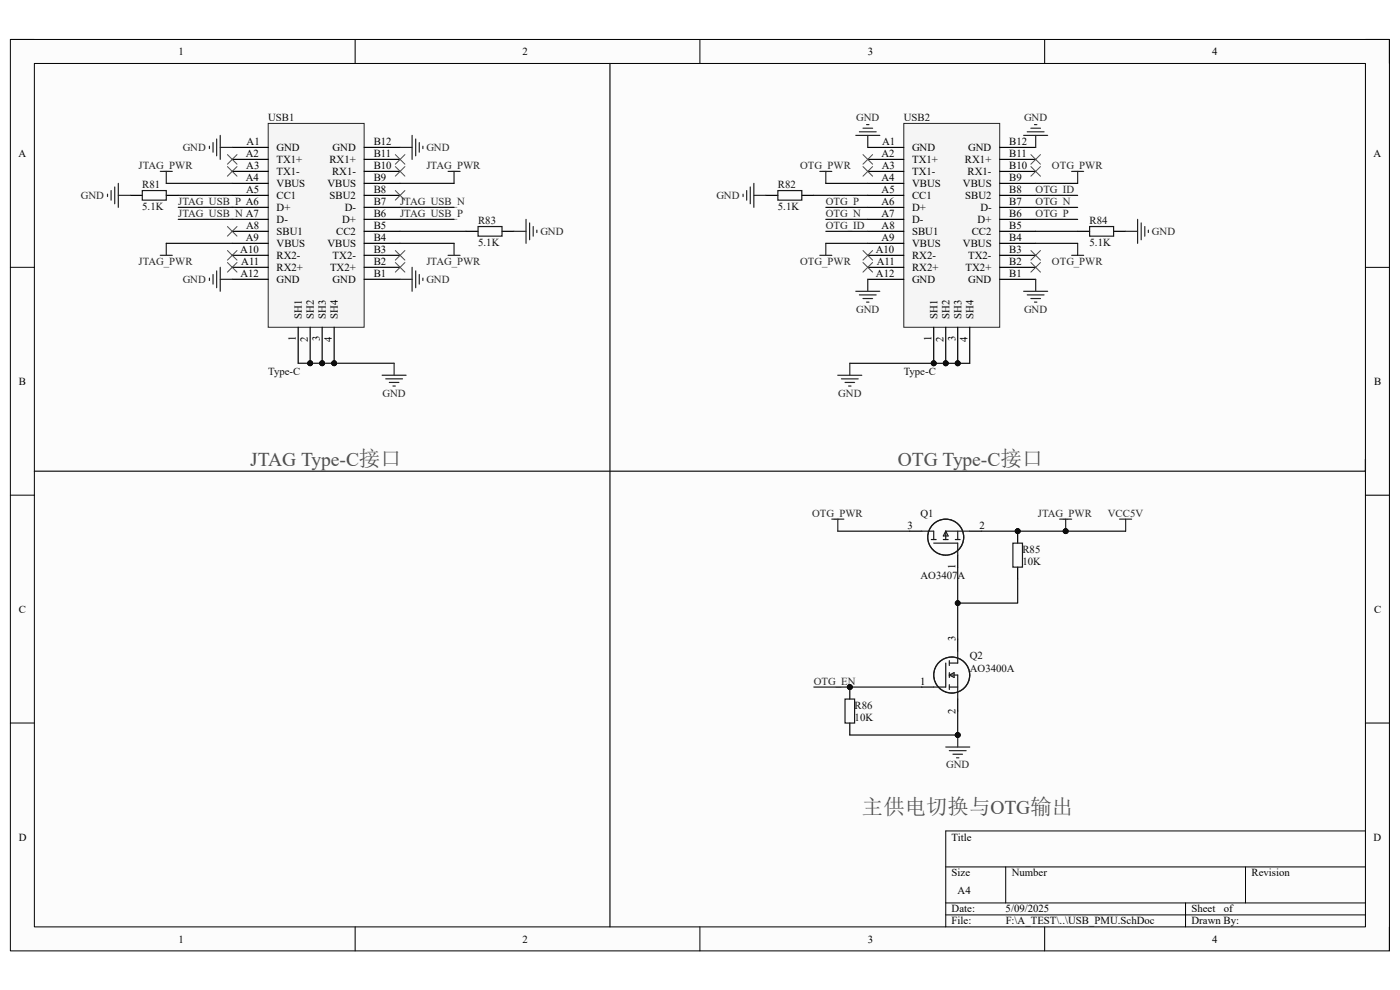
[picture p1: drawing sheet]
<svg xmlns="http://www.w3.org/2000/svg" width="297mm" height="210mm" viewBox="0 0 297 210" stroke-linecap="round" stroke-linejoin="round" font-family="sans-serif">
<path d="M2.2 8.4h292.6v193.3h-292.6z" fill-rule="evenodd" fill="#fcfcfc"/>
<path d="M2.2 8.4h292.6v193.3h-292.6z" fill="none" stroke="#000" stroke-width=".21"/>
<path d="M7.3 13.5h282.4v183.1h-282.4z" fill-rule="evenodd" fill="#fcfcfc"/>
<g fill="none" stroke="#000" stroke-width=".21">
<path d="M2.2 8.4h5.1M7.3 13.5h282.4v183.1h-282.4zM75.3 8.4v5.1M148.5 8.4v5.1M221.6 8.4v5.1M289.7 8.4h5.1v5.1M2.2 56.7h5.1M289.7 56.7h5.1M2.2 105h5.1M289.7 105.1h5.1M2.2 153.4h5.1M289.7 153.4h5.1"/>
<path d="M289.7 176.3h-89.1v20.3M75.3 196.6v5.1M148.5 196.6v5.1M200.6 183.9h89.1M200.6 191.5h89.1M200.6 194.1h89.1M213.4 183.9v7.6M221.6 196.6v5.1M251.5 191.5v5.1M264.2 183.9v7.6M294.8 196.6v5.1"/>
</g>
<circle cx="70.9" cy="77.1" r=".51" fill="#0e0e0e"/>
<circle cx="70.9" cy="77.1" r=".51" fill="none" stroke="#0e0e0e" stroke-width=".21"/>
<circle cx="65.8" cy="77.1" r=".51" fill="#0e0e0e"/>
<circle cx="65.8" cy="77.1" r=".51" fill="none" stroke="#0e0e0e" stroke-width=".21"/>
<circle cx="68.3" cy="77.1" r=".51" fill="#0e0e0e"/>
<circle cx="68.3" cy="77.1" r=".51" fill="none" stroke="#0e0e0e" stroke-width=".21"/>
<path d="M56.9 26.2h20.4v43.2h-20.4z" fill-rule="evenodd" fill="#f5f5f5"/>
<path d="M56.9 26.2h20.4v43.2h-20.4z" fill="none" stroke="#262626" stroke-width=".21"/>
<g fill="none" stroke="#000" stroke-width=".25">
<path d="M49.3 31.3h7.6M49.3 33.8h7.6M49.3 36.4h7.6M49.3 38.9h7.6M77.3 31.3h7.6M77.3 33.8h7.6M77.3 36.4h7.6M77.3 38.9h7.6M49.3 41.4h7.6M49.3 44h7.6M49.3 46.5h7.6M49.3 49.1h7.6"/>
<path d="M49.3 51.6h7.6M49.3 54.2h7.6M49.3 56.7h7.6M49.3 59.3h7.6M77.3 41.4h7.6M77.3 44h7.6M77.3 46.5h7.6M77.3 49.1h7.6M77.3 51.6h7.6M77.3 54.2h7.6M77.3 56.7h7.6M77.3 59.3h7.6"/>
<path d="M70.9 69.4v7.7"/>
</g>
<circle cx="70.9" cy="77.1" r=".51" fill="#0e0e0e"/>
<circle cx="70.9" cy="77.1" r=".51" fill="none" stroke="#0e0e0e" stroke-width=".21"/>
<path d="M63.3 69.4v7.7M65.8 69.4v7.7" fill="none" stroke="#000" stroke-width=".25"/>
<circle cx="65.8" cy="77.1" r=".51" fill="#0e0e0e"/>
<circle cx="65.8" cy="77.1" r=".51" fill="none" stroke="#0e0e0e" stroke-width=".21"/>
<path d="M68.3 69.4v7.7" fill="none" stroke="#000" stroke-width=".25"/>
<circle cx="68.3" cy="77.1" r=".51" fill="#0e0e0e"/>
<circle cx="68.3" cy="77.1" r=".51" fill="none" stroke="#0e0e0e" stroke-width=".21"/>
<g fill="none" stroke="#262626" stroke-width=".25">
<path d="M24.3 39.7v3.5M25.1 38.9v5.1M44.4 31v.5M45.2 30.2v2.1M46 29.5v3.5M46.7 28.7v5.1M46.7 31.3h2.6M84.9 31.3h2.5M87.4 28.7v5.1M88.2 29.5v3.6M89 30.3v2M89.7 31v.5"/>
<path d="M22.8 41.2v.5M23.6 40.4v2.1M25.1 41.4h2.5M44.4 59v.5M45.2 58.2v2.1M46 57.5v3.5M46.7 56.7v5.1M46.7 59.3h2.6M84.9 59.3h2.5M87.4 56.7v5.1M88.2 57.5v3.5M89 58.2v2.1"/>
<path d="M89.7 59v.5M109.1 49.1h2.5M111.6 46.5v5.1M112.4 47.3v3.6M113.1 48.1v2M113.9 48.8v.5"/>
</g>
<g fill="none" stroke="#4c4c4c" stroke-width=".21">
<path d="M48.2 35.3l2.1 2.1M50.3 35.3l-2.1 2.1M83.9 35.3l2 2.1M85.9 35.3l-2 2.1M48.2 48.1l2.1 2M48.2 53.1l2.1 2.1M48.2 55.7l2.1 2M50.3 48.1l-2.1 2M50.3 53.1l-2.1 2.1M50.3 55.7l-2.1 2M83.9 55.7l2 2M83.9 53.1l2 2.1"/>
<path d="M83.9 40.4l2 2.1M85.9 55.7l-2 2M85.9 53.1l-2 2.1M85.9 40.4l-2 2.1"/>
</g>
<path d="M27.6 41.4h2.6M35.3 41.4h2.5M98.9 49.1h2.5M106.5 49.1h2.6" fill="none" stroke="#000" stroke-width=".25"/>
<path d="M30.2 40.4h5.1v2.1h-5.1zM101.4 48.1h5.1v2h-5.1z" fill="none" stroke="#1c1c1c" stroke-width=".25"/>
<circle cx="198.1" cy="77.1" r=".51" fill="#0e0e0e"/>
<circle cx="198.1" cy="77.1" r=".51" fill="none" stroke="#0e0e0e" stroke-width=".21"/>
<circle cx="200.6" cy="77.1" r=".51" fill="#0e0e0e"/>
<circle cx="200.6" cy="77.1" r=".51" fill="none" stroke="#0e0e0e" stroke-width=".21"/>
<circle cx="203.2" cy="77.1" r=".51" fill="#0e0e0e"/>
<circle cx="203.2" cy="77.1" r=".51" fill="none" stroke="#0e0e0e" stroke-width=".21"/>
<path d="M191.7 26.2h20.4v43.2h-20.4z" fill-rule="evenodd" fill="#f5f5f5"/>
<path d="M191.7 26.2h20.4v43.2h-20.4z" fill="none" stroke="#262626" stroke-width=".21"/>
<g fill="none" stroke="#000" stroke-width=".25">
<path d="M184.1 31.3h7.6M184.1 33.8h7.6M184.1 36.4h7.6M184.1 38.9h7.6M212.1 31.3h7.6M212.1 33.8h7.6M212.1 36.4h7.6M212.1 38.9h7.6M184.1 41.4h7.6M184.1 44h7.6M184.1 46.5h7.6M184.1 49.1h7.6"/>
<path d="M184.1 51.6h7.6M184.1 54.2h7.6M184.1 56.7h7.6M184.1 59.3h7.6M212.1 41.4h7.6M212.1 44h7.6M212.1 46.5h7.6M212.1 49.1h7.6M212.1 51.6h7.6M212.1 54.2h7.6M212.1 56.7h7.6M212.1 59.3h7.6"/>
<path d="M198.1 69.4v7.7M205.7 69.4v7.7"/>
</g>
<circle cx="198.1" cy="77.1" r=".51" fill="#0e0e0e"/>
<circle cx="198.1" cy="77.1" r=".51" fill="none" stroke="#0e0e0e" stroke-width=".21"/>
<path d="M200.6 69.4v7.7" fill="none" stroke="#000" stroke-width=".25"/>
<circle cx="200.6" cy="77.1" r=".51" fill="#0e0e0e"/>
<circle cx="200.6" cy="77.1" r=".51" fill="none" stroke="#0e0e0e" stroke-width=".21"/>
<path d="M203.2 69.4v7.7" fill="none" stroke="#000" stroke-width=".25"/>
<circle cx="203.2" cy="77.1" r=".51" fill="#0e0e0e"/>
<circle cx="203.2" cy="77.1" r=".51" fill="none" stroke="#0e0e0e" stroke-width=".21"/>
<g fill="none" stroke="#262626" stroke-width=".25">
<path d="M34 36.4h2.5M35.3 36.4v2.5M95.1 36.4h2.5M96.3 36.4v2.5M159.2 39.7v3.5M159.9 38.9v5.1M173.9 36.4h2.6M175.2 36.4v2.5M181.6 28.7h5M182.3 28h3.6M183.1 27.2h2M183.8 26.4h.6"/>
<path d="M184.1 28.7v2.6M217.2 28.7h5.1M217.9 28h3.6M218.7 27.2h2M219.5 26.4h.5M219.7 28.7v2.6M227.4 36.4h2.5M228.6 36.4v2.5M34 54.2h2.5M35.3 51.6v2.6M95.1 54.2h2.5M96.3 51.6v2.6"/>
<path d="M157.6 41.2v.5M158.4 40.4v2.1M159.9 41.4h2.6M173.9 54.2h2.6M175.2 51.6v2.6M184.1 59.3v2.5M219.7 59.3v2.5M227.4 54.2h2.5M228.6 51.6v2.6M238.8 49.1h2.5M241.3 46.5v5.1M242.1 47.3v3.6"/>
<path d="M242.9 48.1v2M243.6 48.8v.5M181.6 61.8h5M182.3 62.6h3.6M183.1 63.3h2M183.8 64.1h.6M217.2 61.8h5.1M217.9 62.6h3.6M218.7 63.3h2M219.5 64.1h.5M200.6 158.5h5.1M201.4 159.2h3.6"/>
<path d="M202.2 160h2M203.2 155.9v2.6M202.9 160.8h.5"/>
</g>
<g fill="none" stroke="#4c4c4c" stroke-width=".21">
<path d="M48.2 32.8l2.1 2M50.3 32.8l-2.1 2M83.9 32.8l2 2M85.9 32.8l-2 2M183.1 32.8l2 2M183.1 35.3l2 2.1M185.1 32.8l-2 2M185.1 35.3l-2 2.1M218.7 35.3l2 2.1M218.7 32.8l2 2M220.7 35.3l-2 2.1M220.7 32.8l-2 2"/>
<path d="M183.1 53.1l2 2.1M183.1 55.7l2 2M185.1 53.1l-2 2.1M185.1 55.7l-2 2M218.7 55.7l2 2M218.7 53.1l2 2.1M220.7 55.7l-2 2M220.7 53.1l-2 2.1"/>
</g>
<path d="M162.5 41.4h2.5M170.1 41.4h2.6M228.6 49.1h2.6M236.3 49.1h2.5M193 112.7h2.5M203.2 117.8v2.5M205.7 112.7h2.6" fill="none" stroke="#000" stroke-width=".25"/>
<g fill="none" stroke="#1c1c1c" stroke-width=".25">
<path d="M165 40.4h5.1v2.1h-5.1zM231.2 48.1h5.1v2h-5.1zM195.5 112.7h2.6v1.8M197.6 114.5h1M198.1 115.2h5.1v2.6M200.1 114.5h1M200.6 112.7h5.1M200.6 112.7v1.8M200.6 112.7l.5 1h-1zM202.7 114.5h1M203.2 112.7v1.8"/>
<circle cx="200.6" cy="113.9" r="3.8"/>
</g>
<circle cx="203.2" cy="155.9" r=".51" fill="#0e0e0e"/>
<circle cx="203.2" cy="155.9" r=".51" fill="none" stroke="#0e0e0e" stroke-width=".21"/>
<g fill="none" stroke="#0e0e0e" stroke-width=".25">
<path d="M35.3 38.9h14M84.9 38.9h11.4M175.2 38.9h8.9M219.7 38.9h8.9M35.3 51.6h14M37.8 44h11.5M37.8 46.5h11.5M37.8 41.4h11.5M84.9 44h11.4M84.9 46.5h11.4M84.9 49.1h14M84.9 51.6h11.4"/>
<path d="M172.7 41.4h11.4M175.2 46.5h8.9M175.2 49.1h8.9M175.2 51.6h8.9M175.2 44h8.9M219.7 46.5h8.9M219.7 49.1h8.9M219.7 41.4h8.9M219.7 51.6h8.9M219.7 44h8.9M203.2 150.8v5.1"/>
</g>
<circle cx="203.2" cy="155.9" r=".51" fill="#0e0e0e"/>
<circle cx="203.2" cy="155.9" r=".51" fill="none" stroke="#0e0e0e" stroke-width=".21"/>
<path d="M129.4 13.5v183.1M63.3 77.1h20.3M289.7 97.4v2.6h-282.4" fill="none" stroke="#0e0e0e" stroke-width=".25"/>
<circle cx="70.9" cy="77.1" r=".51" fill="#0e0e0e"/>
<circle cx="70.9" cy="77.1" r=".51" fill="none" stroke="#0e0e0e" stroke-width=".21"/>
<circle cx="68.3" cy="77.1" r=".51" fill="#0e0e0e"/>
<circle cx="68.3" cy="77.1" r=".51" fill="none" stroke="#0e0e0e" stroke-width=".21"/>
<circle cx="65.8" cy="77.1" r=".51" fill="#0e0e0e"/>
<circle cx="65.8" cy="77.1" r=".51" fill="none" stroke="#0e0e0e" stroke-width=".21"/>
<path d="M176.5 110.1h2.5M177.7 110.1v2.6" fill="none" stroke="#262626" stroke-width=".25"/>
<circle cx="215.9" cy="112.7" r=".51" fill="#0e0e0e"/>
<circle cx="215.9" cy="112.7" r=".51" fill="none" stroke="#0e0e0e" stroke-width=".21"/>
<path d="M215.9 112.7v2.5" fill="none" stroke="#000" stroke-width=".25"/>
<circle cx="215.9" cy="112.7" r=".51" fill="#0e0e0e"/>
<circle cx="215.9" cy="112.7" r=".51" fill="none" stroke="#0e0e0e" stroke-width=".21"/>
<path d="M215.9 120.3v2.6" fill="none" stroke="#000" stroke-width=".25"/>
<path d="M214.9 115.2h2v5.1h-2z" fill="none" stroke="#1c1c1c" stroke-width=".25"/>
<path d="M203.2 120.3v7.6" fill="none" stroke="#0e0e0e" stroke-width=".25"/>
<circle cx="203.2" cy="127.9" r=".51" fill="#0e0e0e"/>
<circle cx="203.2" cy="127.9" r=".51" fill="none" stroke="#0e0e0e" stroke-width=".21"/>
<path d="M208.3 112.7h17.8" fill="none" stroke="#0e0e0e" stroke-width=".25"/>
<circle cx="215.9" cy="112.7" r=".51" fill="#0e0e0e"/>
<circle cx="215.9" cy="112.7" r=".51" fill="none" stroke="#0e0e0e" stroke-width=".21"/>
<circle cx="226.1" cy="112.7" r=".51" fill="#0e0e0e"/>
<circle cx="226.1" cy="112.7" r=".51" fill="none" stroke="#0e0e0e" stroke-width=".21"/>
<path d="M224.8 110.1h2.6M226.1 110.1v2.6M237.5 110.1h2.6M238.8 110.1v2.6" fill="none" stroke="#262626" stroke-width=".25"/>
<circle cx="226.1" cy="112.7" r=".51" fill="#0e0e0e"/>
<circle cx="226.1" cy="112.7" r=".51" fill="none" stroke="#0e0e0e" stroke-width=".21"/>
<path d="M226.1 112.7h12.7" fill="none" stroke="#0e0e0e" stroke-width=".25"/>
<circle cx="226.1" cy="112.7" r=".51" fill="#0e0e0e"/>
<circle cx="226.1" cy="112.7" r=".51" fill="none" stroke="#0e0e0e" stroke-width=".21"/>
<path d="M215.9 122.9v5h-12.7v7.7" fill="none" stroke="#0e0e0e" stroke-width=".25"/>
<circle cx="203.2" cy="127.9" r=".51" fill="#0e0e0e"/>
<circle cx="203.2" cy="127.9" r=".51" fill="none" stroke="#0e0e0e" stroke-width=".21"/>
<path d="M177.7 112.7h15.3M172.7 145.8h22.8" fill="none" stroke="#0e0e0e" stroke-width=".25"/>
<path d="M203.2 135.6v2.5M195.5 145.8h2.6M203.2 148.3v2.5" fill="none" stroke="#000" stroke-width=".25"/>
<g fill="none" stroke="#1c1c1c" stroke-width=".25">
<path d="M203.2 138.1v2.6h-1.8M200.6 140.7v5.1h-2.5M201.4 143.2h1.8v5.1M201.4 145.8h1.8M201.4 140.2v1M201.4 142.7v1M201.4 145.2v1.1M201.4 143.2l1-.5v1z"/>
<circle cx="201.9" cy="143.2" r="3.8"/>
</g>
<circle cx="180.3" cy="145.8" r=".51" fill="#0e0e0e"/>
<circle cx="180.3" cy="145.8" r=".51" fill="none" stroke="#0e0e0e" stroke-width=".21"/>
<path d="M180.3 155.9h22.9" fill="none" stroke="#0e0e0e" stroke-width=".25"/>
<circle cx="203.2" cy="155.9" r=".51" fill="#0e0e0e"/>
<circle cx="203.2" cy="155.9" r=".51" fill="none" stroke="#0e0e0e" stroke-width=".21"/>
<circle cx="180.3" cy="145.8" r=".51" fill="#0e0e0e"/>
<circle cx="180.3" cy="145.8" r=".51" fill="none" stroke="#0e0e0e" stroke-width=".21"/>
<path d="M180.3 145.8v2.5" fill="none" stroke="#000" stroke-width=".25"/>
<circle cx="180.3" cy="145.8" r=".51" fill="#0e0e0e"/>
<circle cx="180.3" cy="145.8" r=".51" fill="none" stroke="#0e0e0e" stroke-width=".21"/>
<path d="M180.3 153.4v2.5" fill="none" stroke="#000" stroke-width=".25"/>
<path d="M179.3 148.3h2v5.1h-2z" fill="none" stroke="#1c1c1c" stroke-width=".25"/>
<path d="M180.3 77.1h25.4" fill="none" stroke="#0e0e0e" stroke-width=".25"/>
<circle cx="198.1" cy="77.1" r=".51" fill="#0e0e0e"/>
<circle cx="198.1" cy="77.1" r=".51" fill="none" stroke="#0e0e0e" stroke-width=".21"/>
<circle cx="200.6" cy="77.1" r=".51" fill="#0e0e0e"/>
<circle cx="200.6" cy="77.1" r=".51" fill="none" stroke="#0e0e0e" stroke-width=".21"/>
<circle cx="203.2" cy="77.1" r=".51" fill="#0e0e0e"/>
<circle cx="203.2" cy="77.1" r=".51" fill="none" stroke="#0e0e0e" stroke-width=".21"/>
<path d="M81.1 79.6h5.1M83.6 77.1v2.5M177.7 79.6h5.1M180.3 77.1v2.5M81.8 80.4h3.6M82.6 81.1h2M83.4 81.9h.5M178.5 80.4h3.6M179.3 81.1h2M180 81.9h.5" fill="none" stroke="#262626" stroke-width=".25"/>
<text font-size="4.5" fill="#4c4c4c" x="182.8" y="172.6">主供电切换与OTG输出</text>
<g font-size="4.1" fill="#4c4c4c">
<text x="53.1" y="98.8">JTAG Type-C接口</text>
<text x="190.5" y="98.8">OTG Type-C接口</text>
</g>
<g font-size="2.3">
<text x="37.9" y="11.7">1</text>
<text x="110.9" y="11.7">2</text>
<text x="184.1" y="11.7">3</text>
<text x="257.1" y="11.7">4</text>
<text x="3.9" y="33.3">A</text>
<text x="52.2" y="33.3">A2</text>
<text x="52.2" y="35.9">A3</text>
<text x="52.3" y="30.7">A1</text>
<text x="58.7" y="32">GND</text>
<text x="58.7" y="34.6">TX1+</text>
<text x="69.9" y="34.6">RX1+</text>
<text x="70.6" y="32">GND</text>
<text x="79.3" y="35.9">B10</text>
<text x="79.3" y="33.3">B11</text>
<text x="79.3" y="30.7">B12</text>
<text x="187" y="33.3">A2</text>
<text x="187.1" y="35.9">A3</text>
<text x="187.2" y="30.7">A1</text>
<text x="193.5" y="32">GND</text>
<text x="193.5" y="34.6">TX1+</text>
<text x="204.7" y="34.6">RX1+</text>
<text x="205.4" y="32">GND</text>
<text x="214.1" y="35.9">B10</text>
<text x="214.1" y="33.3">B11</text>
<text x="214.1" y="30.7">B12</text>
<text x="291.4" y="33.3">A</text>
<text x="52.2" y="38.4">A4</text>
<text x="52.2" y="40.9">A5</text>
<text x="58.7" y="37.1">TX1-</text>
<text x="58.7" y="39.7">VBUS</text>
<text x="69.5" y="39.7">VBUS</text>
<text x="70.4" y="37.1">RX1-</text>
<text x="79.3" y="40.9">B8</text>
<text x="79.3" y="38.4">B9</text>
<text x="187" y="38.4">A4</text>
<text x="187" y="40.9">A5</text>
<text x="193.5" y="37.1">TX1-</text>
<text x="193.5" y="39.7">VBUS</text>
<text x="204.3" y="39.7">VBUS</text>
<text x="205.3" y="37.1">RX1-</text>
<text x="214.1" y="40.9">B8</text>
<text x="214.1" y="38.4">B9</text>
<text x="58.7" y="42.2">CC1</text>
<text x="58.7" y="44.7">D+</text>
<text x="58.7" y="47.3">D-</text>
<text x="69.9" y="42.2">SBU2</text>
<text x="72.6" y="47.3">D+</text>
<text x="73.2" y="44.7">D-</text>
<text x="79.3" y="46">B6</text>
<text x="79.3" y="43.5">B7</text>
<text x="187" y="43.5">A6</text>
<text x="187" y="46">A7</text>
<text x="193.5" y="42.2">CC1</text>
<text x="193.5" y="44.7">D+</text>
<text x="193.5" y="47.3">D-</text>
<text x="204.8" y="42.2">SBU2</text>
<text x="207.4" y="47.3">D+</text>
<text x="208" y="44.7">D-</text>
<text x="214.1" y="46">B6</text>
<text x="214.1" y="43.5">B7</text>
<text x="51" y="53.6">A10</text>
<text x="52.2" y="51.1">A9</text>
<text x="52.2" y="48.6">A8</text>
<text x="58.7" y="49.8">SBU1</text>
<text x="58.7" y="52.4">VBUS</text>
<text x="69.5" y="52.4">VBUS</text>
<text x="71.3" y="49.8">CC2</text>
<text x="79.3" y="53.6">B3</text>
<text x="79.3" y="51.1">B4</text>
<text x="79.3" y="48.6">B5</text>
<text x="185.8" y="53.6">A10</text>
<text x="187" y="51.1">A9</text>
<text x="187" y="48.6">A8</text>
<text x="193.5" y="49.8">SBU1</text>
<text x="193.5" y="52.4">VBUS</text>
<text x="204.3" y="52.4">VBUS</text>
<text x="206.2" y="49.8">CC2</text>
<text x="214.1" y="53.6">B3</text>
<text x="214.1" y="51.1">B4</text>
<text x="214.1" y="48.6">B5</text>
<text x="51" y="58.7">A12</text>
<text x="51.2" y="56.2">A11</text>
<text x="58.7" y="54.9">RX2-</text>
<text x="58.7" y="57.4">RX2+</text>
<text x="58.7" y="60">GND</text>
<text x="70" y="57.4">TX2+</text>
<text x="70.6" y="60">GND</text>
<text x="70.6" y="54.9">TX2-</text>
<text x="79.3" y="58.7">B1</text>
<text x="79.3" y="56.2">B2</text>
<text x="185.8" y="58.7">A12</text>
<text x="186" y="56.2">A11</text>
<text x="193.5" y="54.9">RX2-</text>
<text x="193.5" y="57.4">RX2+</text>
<text x="193.5" y="60">GND</text>
<text x="204.9" y="57.4">TX2+</text>
<text x="205.4" y="60">GND</text>
<text x="205.4" y="54.9">TX2-</text>
<text x="214.1" y="58.7">B1</text>
<text x="214.1" y="56.2">B2</text>
<text x="64" y="67.6" transform="rotate(-90 64 67.6)">SH1</text>
<text x="66.6" y="67.6" transform="rotate(-90 66.6 67.6)">SH2</text>
<text x="69.1" y="67.6" transform="rotate(-90 69.1 67.6)">SH3</text>
<text x="71.7" y="67.6" transform="rotate(-90 71.7 67.6)">SH4</text>
<text x="198.9" y="67.6" transform="rotate(-90 198.9 67.6)">SH1</text>
<text x="201.4" y="67.6" transform="rotate(-90 201.4 67.6)">SH2</text>
<text x="204" y="67.6" transform="rotate(-90 204 67.6)">SH3</text>
<text x="206.5" y="67.6" transform="rotate(-90 206.5 67.6)">SH4</text>
<text x="62.8" y="72.3" transform="rotate(-90 62.8 72.3)">1</text>
<text x="65.3" y="72.5" transform="rotate(-90 65.3 72.5)">2</text>
<text x="67.9" y="72.4" transform="rotate(-90 67.9 72.4)">3</text>
<text x="70.4" y="72.5" transform="rotate(-90 70.4 72.5)">4</text>
<text x="197.6" y="72.3" transform="rotate(-90 197.6 72.3)">1</text>
<text x="200.2" y="72.5" transform="rotate(-90 200.2 72.5)">2</text>
<text x="202.7" y="72.4" transform="rotate(-90 202.7 72.4)">3</text>
<text x="205.2" y="72.5" transform="rotate(-90 205.2 72.5)">4</text>
<text x="4" y="81.6">B</text>
<text x="291.5" y="81.6">B</text>
<text x="192.5" y="112.1">3</text>
<text x="207.8" y="112.1">2</text>
<text x="202.7" y="120.6" transform="rotate(-90 202.7 120.6)">1</text>
<text x="4" y="130">C</text>
<text x="291.5" y="130">C</text>
<text x="202.7" y="136.1" transform="rotate(-90 202.7 136.1)">3</text>
<text x="195.2" y="145.2">1</text>
<text x="202.7" y="151.4" transform="rotate(-90 202.7 151.4)">2</text>
<text x="4" y="178.3">D</text>
<text x="201.9" y="178.3">Title</text>
<text x="291.4" y="178.3">D</text>
<text x="201.9" y="185.9">Size</text>
<text x="214.6" y="185.9">Number</text>
<text x="265.5" y="185.9">Revision</text>
<text x="203.2" y="189.7">A4</text>
<text x="201.9" y="193.5">Date:</text>
<text x="201.9" y="196.1">File:</text>
<text x="213.3" y="193.5">5/09/2025</text>
<text x="213.4" y="196.1">F:\A_TEST\..\USB_PMU.SchDoc</text>
<text x="252.8" y="196.1">Drawn By:</text>
<text x="252.8" y="193.5">Sheet</text>
<text x="259.6" y="193.5">of</text>
<text x="37.9" y="199.9">1</text>
<text x="110.9" y="199.9">2</text>
<text x="184.1" y="199.9">3</text>
<text x="257.1" y="199.9">4</text>
</g>
<g font-size="2.3" fill="#0e0e0e">
<text x="56.9" y="25.7">USB1</text>
<text x="191.7" y="25.7">USB2</text>
<text x="30.2" y="39.9">R81</text>
<text x="165" y="39.9">R82</text>
<text x="30.2" y="44.5">5.1K</text>
<text x="101.4" y="47.5">R83</text>
<text x="165" y="44.5">5.1K</text>
<text x="231.1" y="47.5">R84</text>
<text x="101.4" y="52.1">5.1K</text>
<text x="231.1" y="52.1">5.1K</text>
<text x="56.9" y="79.6">Type-C</text>
<text x="191.7" y="79.6">Type-C</text>
<text x="195.3" y="109.6">Q1</text>
<text x="216.9" y="119.8">10K</text>
<text x="216.9" y="117.3">R85</text>
<text x="195.3" y="122.9">AO3407A</text>
<text x="205.7" y="139.9">Q2</text>
<text x="205.7" y="142.5">AO3400A</text>
<text x="181.3" y="152.9">10K</text>
<text x="181.3" y="150.3">R86</text>
</g>
<g font-size="2.3" fill="#262626">
<text x="181.7" y="25.7">GND</text>
<text x="217.3" y="25.7">GND</text>
<text x="29.4" y="35.9">JTAG_PWR</text>
<text x="38.8" y="32">GND</text>
<text x="90.5" y="32">GND</text>
<text x="90.5" y="35.9">JTAG_PWR</text>
<text x="169.8" y="35.9">OTG_PWR</text>
<text x="223.2" y="35.9">OTG_PWR</text>
<text x="219.7" y="40.9">OTG_ID</text>
<text x="17.1" y="42.2">GND</text>
<text x="37.8" y="43.5">JTAG_USB_P A6</text>
<text x="37.8" y="46">JTAG_USB_N A7</text>
<text x="84.9" y="46">JTAG_USB_P</text>
<text x="84.9" y="43.5">JTAG_USB_N</text>
<text x="152" y="42.2">GND</text>
<text x="175.2" y="43.5">OTG_P</text>
<text x="175.2" y="46">OTG_N</text>
<text x="219.7" y="43.5">OTG_N</text>
<text x="219.7" y="46">OTG_P</text>
<text x="114.6" y="49.8">GND</text>
<text x="175.2" y="48.6">OTG_ID</text>
<text x="244.4" y="49.8">GND</text>
<text x="29.4" y="56.2">JTAG_PWR</text>
<text x="38.8" y="60">GND</text>
<text x="90.5" y="60">GND</text>
<text x="90.5" y="56.2">JTAG_PWR</text>
<text x="169.8" y="56.2">OTG_PWR</text>
<text x="223.2" y="56.2">OTG_PWR</text>
<text x="181.7" y="66.4">GND</text>
<text x="217.3" y="66.4">GND</text>
<text x="81.2" y="84.2">GND</text>
<text x="177.8" y="84.2">GND</text>
<text x="172.3" y="109.6">OTG_PWR</text>
<text x="220.2" y="109.6">JTAG_PWR</text>
<text x="235" y="109.6">VCC5V</text>
<text x="172.6" y="145.2">OTG_EN</text>
<text x="200.7" y="163">GND</text>
</g>
</svg>
